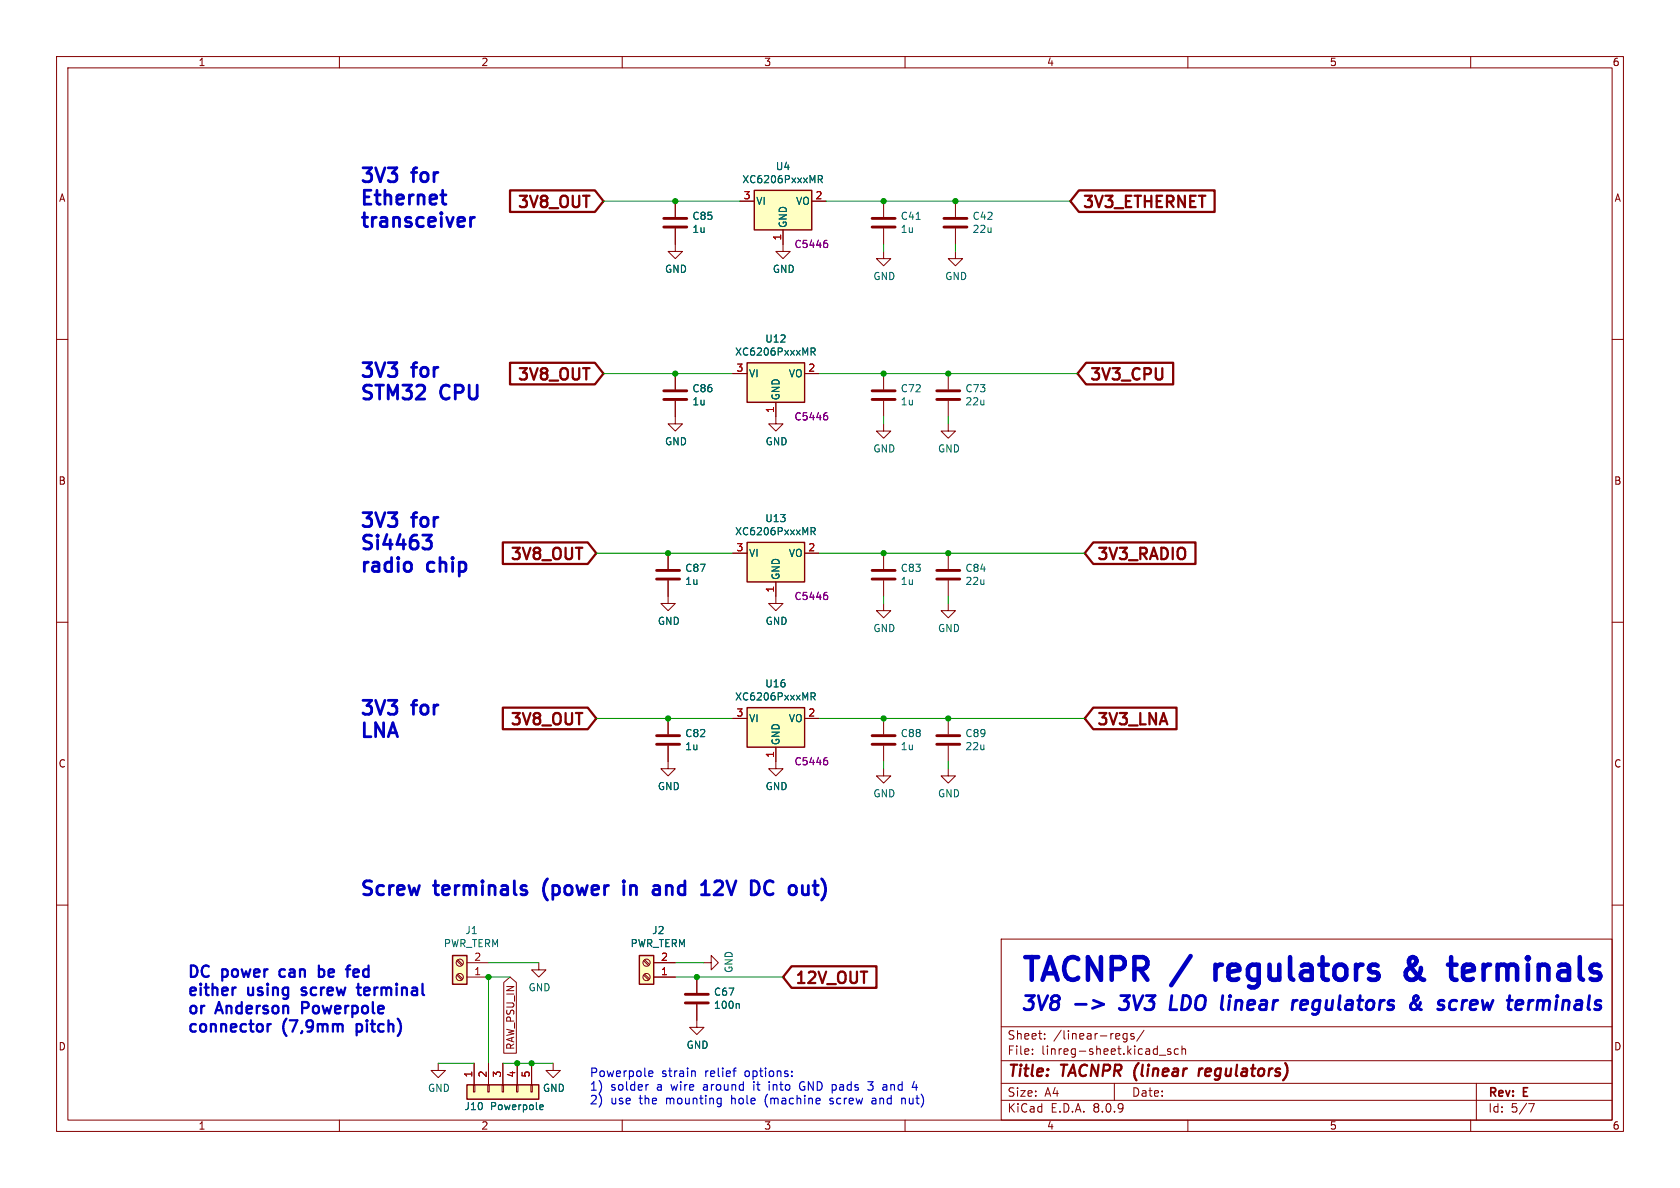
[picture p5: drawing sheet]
<svg xmlns="http://www.w3.org/2000/svg" width="297mm" height="210mm" viewBox="0 0 297 210" stroke-linecap="round" stroke-linejoin="round" font-family="sans-serif">
<g fill="none" stroke="#840000" stroke-width=".18">
<path d="M10 10h277v190h-277zM12 12h273v186h-273zM60 10v2M110 10v2M160 10v2M210 10v2M260 10v2M156.2 35.6v2.8M156.2 40.4v2.8M10 60h2M167.6 74.9v1.3h1.3l-1.3 1.3-1.2-1.3h1.2M285 60h2"/>
<path d="M10 110h2M285 110h2M118.1 127v2.8M118.1 131.8v2.8M156.2 127v2.8M156.2 131.8v2.8M167.6 127v2.8M167.6 131.8v2.8M10 160h2M177 166h108v32h-108zM285 160h2M60 198v2"/>
<path d="M110 198v2M160 198v2M177 194.5h108M177 191.5h108M177 187.5h108M177 181.5h108M182.5 186.3v.1M182.5 185.5v.1M184.7 183.6v.1M184.7 182.8v.1M197 191.5v3M199.2 182.7v1.2l-.2 .3-.4-.1"/>
<path d="M199.2 182.8l-.4-.1-.3 .3v.4l.2 .2h.5M200.5 182.8l-.4-.1-.2 .2 .1 .2 .5 .2v.3h-.6M202.2 182.1l-1.2 2M205 186.5h1.1M207 185.5l-.4-.1-.2 .2 .1 .2 .5 .2v.3h-.6M208.3 185.5l-.4-.1-.3 .3v.4l.1 .2h.6M209 185.5l.2-.1 .3 .1 .1 .9M209 184.9v1.5M210 198v2M260 198v2M261 191.5v6.5M270.2 195.1h1l-.6 1.5"/>
</g>
<path d="M212 188.9l-.1 1.3M212.6 188.9l-.4 .1-.2 .3" fill="none" stroke="#840000" stroke-width=".4"/>
<path d="M154.2 38.6h4M154.2 40.1h4M116.1 131.6h4M116.1 130h4M154.2 131.6h4M154.2 130h4M165.6 131.6h4.1M165.6 130h4.1" fill="none" stroke="#840000" stroke-width=".51"/>
<path d="M162 38.8h.7" fill="none" stroke="#006464" stroke-width=".18"/>
<path d="M133.3 33.7h10.2v6.9h-10.2z" fill="#ffffc2"/>
<path d="M133.3 33.7h10.2v6.9h-10.2z" fill="none" stroke="#840000" stroke-width=".25"/>
<path d="M130.8 35.6h2.5M143.5 35.6h2.5M168.9 35.6v2.8M138.4 40.6v3.9h1.3l-1.3 1.2-1.2-1.2h1.2M156.2 44.5v1.2h1.3l-1.3 1.3-1.3-1.3h1.3M168.9 44.5v1.2h1.3l-1.3 1.3-1.3-1.3h1.3M168.9 40.4v2.8M137.2 73.7v1.2h1.2l-1.2 1.3-1.3-1.3h1.3M156.2 74.9v1.3h1.3l-1.3 1.3-1.3-1.3h1.3M167.6 66v2.8M167.6 70.9v2.8" fill="none" stroke="#840000" stroke-width=".18"/>
<path d="M144.7 31.7l.6-.1 .1-.1-.1-.3-.6-.2v1.3M145 31.7l.4 .6" fill="none" stroke="#006464" stroke-width=".18"/>
<path d="M146 42.5h.2M146.1 43l.2 .2v.3l-.2 .3" fill="none" stroke="#840084" stroke-width=".18"/>
<path d="M166.9 38.6h4M166.9 40.1h4M165.6 70.6h4.1M165.6 69.1h4.1" fill="none" stroke="#840000" stroke-width=".51"/>
<path d="M132.1 64.1h10.1v7h-10.1z" fill="#ffffc2"/>
<path d="M132.1 64.1h10.1v7h-10.1z" fill="none" stroke="#840000" stroke-width=".25"/>
<path d="M129.5 66h2.6M137.2 71.1v2.6M142.2 66h2.6M156.2 66v2.8M156.2 70.9v2.8" fill="none" stroke="#840000" stroke-width=".18"/>
<path d="M143.4 62.2l.6-.1 .1-.2v-.3l-.7-.1v1.3M143.7 62.2l.4 .6" fill="none" stroke="#006464" stroke-width=".18"/>
<path d="M146 73h.2M146.1 73.5l.2 .2v.3l-.2 .2" fill="none" stroke="#840084" stroke-width=".18"/>
<path d="M154.2 70.6h4M154.2 69.1h4" fill="none" stroke="#840000" stroke-width=".51"/>
<path d="M82.5 191.8h12.7v2.5h-12.7z" fill="#ffffc2"/>
<path d="M83.7 191.8h.2v1.2h-.2zM83.8 188v3.8M86.2 191.8h.3v1.2h-.3zM86.4 188v3.8M88.8 191.8h.2v1.2h-.2zM88.9 188v3.8M91.3 191.8h.3v1.2h-.3zM91.4 188v3.8M93.9 191.8h.2v1.2h-.2zM94 188v3.8" fill="none" stroke="#840000" stroke-width=".18"/>
<path d="M82.5 191.8h12.7v2.5h-12.7z" fill="none" stroke="#840000" stroke-width=".25"/>
<path d="M95.4 195.7l.6-.1v-.2l-.4-.1-.2 .2 .1 .6h.5" fill="none" stroke="#006464" stroke-width=".18"/>
<path d="M132.1 95.9h10.1v7h-10.1z" fill="#ffffc2"/>
<path d="M132.1 95.9h10.1v7h-10.1z" fill="none" stroke="#840000" stroke-width=".25"/>
<path d="M129.5 97.8h2.6M142.2 97.8h2.6M137.2 102.9v2.5" fill="none" stroke="#840000" stroke-width=".18"/>
<path d="M143.4 93.9h.6l.1-.2v-.3l-.7-.1v1.2M143.7 93.9l.4 .6" fill="none" stroke="#006464" stroke-width=".18"/>
<path d="M146 104.7h.2M146.1 105.2l.2 .2v.3l-.2 .3" fill="none" stroke="#840084" stroke-width=".18"/>
<path d="M132.1 125.1h10.1v7h-10.1z" fill="#ffffc2"/>
<path d="M132.1 125.1h10.1v7h-10.1z" fill="none" stroke="#840000" stroke-width=".25"/>
<g fill="none" stroke="#840000" stroke-width=".18">
<path d="M119.4 35.6v2.8M119.4 40.4v4.1h1.2l-1.2 1.2-1.3-1.2h1.3M119.4 70.9v4h1.2l-1.2 1.3-1.3-1.3h1.3M119.4 66v2.8M118.1 97.8v2.8M156.2 97.8v2.8M167.6 97.8v2.8M118.1 102.6v4.1h1.3l-1.3 1.3-1.3-1.3h1.3M137.2 105.4v1.3h1.2l-1.2 1.3-1.3-1.3h1.3M156.2 106.7v1.3h1.3l-1.3 1.2-1.3-1.2h1.3M156.2 102.6v2.8M167.6 106.7v1.3h1.3l-1.3 1.2-1.2-1.2h1.2"/>
<path d="M167.6 102.6v2.8M129.5 127h2.6M137.2 132.1v3.8h1.2l-1.2 1.3-1.3-1.3h1.3M142.2 127h2.6M77.5 188v1.2h1.2l-1.2 1.3-1.3-1.3h1.3M97.8 188v1.2h1.3l-1.3 1.3-1.3-1.3h1.3"/>
</g>
<path d="M143.4 123.1h.6l.1-.2v-.3l-.7-.1v1.2M143.7 123.1l.4 .6" fill="none" stroke="#006464" stroke-width=".18"/>
<path d="M146 133.9h.2M146.1 134.4l.2 .3v.3l-.2 .2" fill="none" stroke="#840084" stroke-width=".18"/>
<path d="M117.3 38.6h4.1M117.3 40.1h4.1M117.3 70.6h4.1M117.3 69.1h4.1M116.1 102.4h4M116.1 100.8h4M154.2 102.4h4M154.2 100.8h4M165.6 102.4h4.1M165.6 100.8h4.1" fill="none" stroke="#840000" stroke-width=".51"/>
<path d="M80 168.9h2.5v5.1h-2.5z" fill="#ffffc2"/>
<path d="M80 168.9h2.5v5.1h-2.5z" fill="none" stroke="#840000" stroke-width=".25"/>
<g fill="none" stroke="#840000" stroke-width=".18">
<path d="M80.8 169.8l.8 .9M80.8 172.4l.8 .8M80.9 169.7l.9 .8M80.9 172.2l.9 .9M82.5 172.7h3.9M82.5 170.2h3.9"/>
<circle cx="81.3" cy="172.7" r=".63"/>
<circle cx="81.3" cy="170.2" r=".63"/>
</g>
<path d="M113 168.9h2.6v5.1h-2.6z" fill="#ffffc2"/>
<path d="M113 168.9h2.6v5.1h-2.6z" fill="none" stroke="#840000" stroke-width=".25"/>
<g fill="none" stroke="#840000" stroke-width=".18">
<path d="M119.4 35.6v2.8M130.8 35.6h2.5M143.5 35.6h2.5M119.4 40.4v2.8M138.4 40.6v2.6M119.4 66v2.8M119.4 70.9v2.8M129.5 66h2.6M137.2 71.1v2.6M142.2 66h2.6M118.1 97.8v2.8M129.5 97.8h2.6"/>
<path d="M142.2 97.8h2.6M118.1 102.6v2.8M137.2 102.9v2.5M118.1 131.8v4.1h1.3l-1.3 1.3-1.3-1.3h1.3M118.1 127v2.8M129.5 127h2.6M137.2 132.1v2.5M142.2 127h2.6M156.2 135.9v1.3h1.3l-1.3 1.2-1.3-1.2h1.3M167.6 135.9v1.3h1.3l-1.3 1.2-1.2-1.2h1.2M89.1 173.7l1.1-1 1.1 1v12.5h-2.2zM95.2 170.2v1.3h1.3l-1.3 1.2-1.2-1.2h1.2"/>
<path d="M113.8 169.8l.9 .9M113.8 172.4l.9 .8M114 169.7l.8 .8M114 172.2l.8 .9M115.6 172.7h3.8M115.6 170.2h3.8M123.2 177.5v4.1h1.3l-1.3 1.3-1.3-1.3h1.3M123.2 172.7v2.8M124.5 170.2h1.2v-1.3l1.3 1.3-1.3 1.3v-1.3M83.8 188v3.8M86.4 188v3.8M88.9 188v3.8"/>
<path d="M91.4 188v3.8M94 188v3.8"/>
<circle cx="114.3" cy="170.2" r=".63"/>
<circle cx="114.3" cy="172.7" r=".63"/>
</g>
<path d="M121.2 177.3h4M121.2 175.8h4" fill="none" stroke="#840000" stroke-width=".51"/>
<path d="M144.7 31.7l.6-.1 .1-.1-.1-.3-.6-.2v1.3M145 31.7l.4 .6M143.4 62.2l.6-.1 .1-.2v-.3l-.7-.1v1.3M143.7 62.2l.4 .6M143.4 93.9h.6l.1-.2v-.3l-.7-.1v1.2M143.7 93.9l.4 .6M143.4 123.1h.6l.1-.2v-.3l-.7-.1v1.2M143.7 123.1l.4 .6M130.5 177.4l.2 .2v.7M95.4 195.7l.6-.1v-.2l-.4-.1-.2 .2 .1 .6h.5" fill="none" stroke="#006464" stroke-width=".18"/>
<path d="M90.2 33.7h15l1.5 1.9-1.5 1.9h-15zM190.7 33.7h24v3.8h-24l-1.5-1.9zM90.2 64.1h15l1.5 1.9-1.5 1.9h-15zM192 64.1h15.4v3.8h-15.4l-1.5-1.9zM88.9 95.9h15l1.5 1.9-1.5 1.9h-15zM193.3 95.9h18v3.8h-18l-1.5-1.9zM88.9 125.1h15l1.5 1.9-1.5 1.9h-15zM193.3 125.1h14.7v3.8h-14.7l-1.5-1.9zM139.9 170.8h15v3.8h-15l-1.5-1.9z" fill="none" stroke="#840000" stroke-width=".4"/>
<g fill="none" stroke="#0000c2" stroke-width=".49">
<path d="M77.9 34.5h.9M78.4 36l.4 .1M83.2 38.4v1.7M83.9 38.4a.63 .63 0 0 0-.7 .5M76.3 94.6l-.9 .9a.67 .67 0 0 1 .9 .5v.6l-.3 .3-.9 .2M110.3 155.7v.2M110.3 156.5v1.7M110.3 155.7l-.1 .1 .1 .1M110.3 155.7l.1 .1-.1 .1M116.3 156.5l.3 .4v1.3M116.6 158.1l-.8 .1M116.6 157.1l-.8 .1"/>
<path d="M127.3 155.7h-.6l-.3 .2M127.6 156.8l-1.4 1.4h1.6M135.3 157.6a.85 .85 0 0 0 1.4 .3M136.7 155.9a.85 .85 0 0 0-1.4 .4M143.7 156.5h1M144.1 155.7v2.1l.1 .3 .5 .1"/>
</g>
<path d="M214.9 170.5v2.7M215.1 170.9l-.2 .4M250.2 169.4l-.3-.2-.6 .2a1.5 1.5 0 0 0 .4 1.9l.9 1.1M250.2 170.3l-1.3 1a1.09 1.09 0 0 0-.2 1.5 1.09 1.09 0 0 0 1.5 .2M260 170.5h-.8l-.4 .2-.2 .4v1.5l.2 .4 .4 .2h.8M260.6 171.5l-2 .4" fill="none" stroke="#0000c2" stroke-width=".8"/>
<g fill="none" stroke="#0000c2" stroke-width=".5">
<path d="M190.1 177.5h1.9M193.3 176.8l1.8 .7-2 .8M197.9 178.3l.3 .2M198.2 176h1.5M207.2 176l-.4 2.5h1.2M230.4 176.8l-.4 .4-.1 .9 .1 .3 .2 .1 .7-.1M230.9 176.8l.2 .1 .1 .5-1.3 .3M250.6 178l.4 .4 .3 .1M251.1 177.2l-.2 .6-.4 .5M258.6 176.8l-.2 1.7M259.3 176.8a.73 .73 0 0 0-.7 .5M271.9 176.8l-.2 1.7"/>
<path d="M272.8 176.9a.71 .71 0 0 0-.9 .2M272.9 177.2l-.1 1.3"/>
</g>
<g fill="none" stroke="#0000c2" stroke-width=".4">
<path d="M41.5 174.6h.2M49.5 171.5l-.1 .2 .1 .8M53.3 175.8l.2 .1M53.4 174.7l-.1 .2 .1 .2M53.4 177.1v2M53.4 178.2h.8M56.4 170.7v2M56.4 171.4h.5l.3 .1M57.2 172.5l-.3 .2-.5-.1M63.1 174.6h.7M63.1 171.4h-.3l-.3 .2 .1 1 .5 .1M63.3 173.9v1.7l.1 .2 .4 .1"/>
<path d="M63.4 171.8l-.9 .2M47.9 181l-.5 .2M63.1 181v2M63.1 182.3l.1 .1M63.2 181l-.1 .1"/>
</g>
<g fill="none" stroke="#0000c2" stroke-width=".2">
<path d="M115.3 189.4l.1 .3-.7 .1M124.6 191.7l-.2 .1M124.6 192.1a.29 .29 0 0 0-.3 .3 .29 .29 0 0 0 .3 .3M129.3 193.6v1.5M129.6 194.1l-.3 .2M133.3 191.7v1M135.6 193.5a1.74 1.74 0 0 0 .1 2.2M136.7 191.7v1M136.8 191.8l-.1 .1M141.6 191.3h.6M142 192.1h.3v.5l-.3 .1-.4-.1M147.3 194.2l-.4-.1-.2 .3 .1 .2 .5 .1v.4h-.6"/>
<path d="M154.6 194.1l.2 .3v.7M154.8 195.1h-.1M154.8 194.5l-.1 .1M157.6 191.8h.5"/>
</g>
<g fill="none" stroke="#009600" stroke-width=".18">
<path d="M106.7 35.6h24.1M146 35.6h43.2M156.2 43.2v1.3M168.9 43.2v1.3M106.7 66h22.8M144.8 66h45.7M156.2 73.7v1.2M167.6 73.7v1.2M105.4 97.8h24.1M144.8 97.8h47M156.2 105.4v1.3M167.6 105.4v1.3"/>
<path d="M105.4 127h24.1M144.8 127h47M156.2 134.6v1.3M167.6 134.6v1.3M86.4 170.2h8.8M90.2 172.7h-3.8v15.3M119.4 170.2h5.1M119.4 172.7h19M77.5 188h6.3M88.9 188h8.9"/>
</g>
<path d="M146 42.5h.2M146.1 43l.2 .2v.3l-.2 .3M146 73h.2M146.1 73.5l.2 .2v.3l-.2 .2M146 104.7h.2M146.1 105.2l.2 .2v.3l-.2 .3M146 133.9h.2M146.1 134.4l.2 .3v.3l-.2 .2" fill="none" stroke="#840084" stroke-width=".18"/>
<g fill="#009600" stroke="#009600" stroke-width=".18">
<circle cx="91.4" cy="188" r=".46"/>
<circle cx="123.2" cy="172.7" r=".46"/>
<circle cx="86.4" cy="172.7" r=".46"/>
<circle cx="94" cy="188" r=".46"/>
<circle cx="156.2" cy="97.8" r=".46"/>
<circle cx="167.6" cy="66" r=".46"/>
<circle cx="156.2" cy="66" r=".46"/>
<circle cx="167.6" cy="97.8" r=".46"/>
<circle cx="156.2" cy="35.6" r=".46"/>
<circle cx="168.9" cy="35.6" r=".46"/>
<circle cx="119.4" cy="35.6" r=".46"/>
<circle cx="119.4" cy="66" r=".46"/>
<circle cx="156.2" cy="127" r=".46"/>
<circle cx="167.6" cy="127" r=".46"/>
<circle cx="118.1" cy="127" r=".46"/>
<circle cx="118.1" cy="97.8" r=".46"/>
</g>
<g font-size="5.6" fill="#0000c2">
<text x="180.3" y="173.7">TACNPR</text>
<text x="207.7" y="173.7">/</text>
<text x="216.6" y="173.7">regulators</text>
<text x="251.9" y="173.7">&amp;</text>
<text x="261.5" y="173.7">terminals</text>
</g>
<g font-size="3.5" fill="#0000c2">
<text x="180.3" y="178.8">3V8</text>
<text x="199.2" y="178.8">3V3</text>
<text x="208.9" y="178.8">LDO</text>
<text x="218.9" y="178.8">linear</text>
<text x="232.5" y="178.8">regulators</text>
<text x="254.4" y="178.8">&amp;</text>
<text x="260.3" y="178.8">screw</text>
<text x="273.6" y="178.8">terminals</text>
</g>
<g font-size="3.4" fill="#0000c2">
<text x="63.5" y="32.5">3V3</text>
<text x="73.2" y="32.5">for</text>
<text x="63.5" y="36.4">Ethernet</text>
<text x="63.5" y="40.4">transceiver</text>
<text x="63.5" y="66.9">3V3</text>
<text x="63.5" y="70.9">STM32</text>
<text x="73.2" y="66.9">for</text>
<text x="78.1" y="70.9">CPU</text>
<text x="63.5" y="93.4">3V3</text>
<text x="73.2" y="93.4">for</text>
<text x="63.5" y="97.4">Si4463</text>
<text x="63.5" y="101.4">radio</text>
<text x="75.7" y="101.4">chip</text>
<text x="63.5" y="126.6">3V3</text>
<text x="63.5" y="130.6">LNA</text>
<text x="73.2" y="126.6">for</text>
<text x="63.5" y="158.5">Screw</text>
<text x="77" y="158.5">terminals</text>
<text x="97.1" y="158.5">(power</text>
<text x="112.3" y="158.5">in</text>
<text x="118.6" y="158.5">and</text>
<text x="128.1" y="158.5">12V</text>
<text x="137.8" y="158.5">DC</text>
<text x="145.6" y="158.5">out)</text>
</g>
<g font-size="2.8" fill="#840000">
<text x="91.1" y="37.3">3V8_OUT</text>
<text x="191.2" y="37.3">3V3_ETHERNET</text>
<text x="91.1" y="67.8">3V8_OUT</text>
<text x="192.5" y="67.8">3V3_CPU</text>
<text x="89.8" y="99.5">3V8_OUT</text>
<text x="193.8" y="99.5">3V3_RADIO</text>
<text x="89.8" y="128.7">3V8_OUT</text>
<text x="193.8" y="128.7">3V3_LNA</text>
<text x="140.4" y="174.5">12V_OUT</text>
<text x="178" y="190.9">Title:</text>
<text x="187.7" y="190.9">TACNPR (linear</text>
<text x="213.5" y="190.9">regulators)</text>
</g>
<g font-size="2.8" fill="#0000c2">
<text x="33" y="173">DC</text>
<text x="39.4" y="173">power</text>
<text x="50.4" y="173">can</text>
<text x="58" y="173">be</text>
<text x="63.9" y="173">fed</text>
<text x="33" y="176.2">either</text>
<text x="33" y="179.4">or</text>
<text x="38.4" y="179.4">Anderson</text>
<text x="43.9" y="176.2">using</text>
<text x="54.3" y="176.2">screw</text>
<text x="54.3" y="179.4">Powerpole</text>
<text x="65" y="176.2">terminal</text>
<text x="33" y="182.6">connector</text>
<text x="50.1" y="182.6">(7,9mm</text>
<text x="63.9" y="182.6">pitch)</text>
</g>
<g font-size="2.1" fill="#840000">
<text x="178" y="184">Sheet:</text>
<text x="186.2" y="184">/linear-regs/</text>
<text x="178" y="186.7">File:</text>
<text x="184.1" y="186.7">linreg-sheet.kicad_sch</text>
<text x="178" y="196.9">KiCad</text>
<text x="178" y="194.1">Size:</text>
<text x="184.7" y="194.1">A4</text>
<text x="185.7" y="196.9">E.D.A.</text>
<text x="193.3" y="196.9">8.0.9</text>
<text x="200" y="194.1">Date:</text>
<text x="263" y="194.3">Rev:</text>
<text x="263" y="196.9">Id:</text>
<text x="267.1" y="196.9">5/7</text>
<text x="269.4" y="194.3">E</text>
</g>
<g font-size="2.1" fill="#0000c2">
<text x="104.1" y="190.5">Powerpole</text>
<text x="117" y="190.5">strain</text>
<text x="124.9" y="190.5">relief</text>
<text x="132.2" y="190.5">options:</text>
<text x="104.1" y="192.9">1)</text>
<text x="104.1" y="195.3">2)</text>
<text x="108" y="192.9">solder</text>
<text x="108" y="195.3">use</text>
<text x="113.3" y="195.3">the</text>
<text x="116.4" y="192.9">a</text>
<text x="118.3" y="195.3">mounting</text>
<text x="119.2" y="192.9">wire</text>
<text x="125.1" y="192.9">around</text>
<text x="130.1" y="195.3">hole</text>
<text x="134.3" y="192.9">it</text>
<text x="136.3" y="195.3">(machine</text>
<text x="137.3" y="192.9">into</text>
<text x="143" y="192.9">GND pads</text>
<text x="148.1" y="195.3">screw</text>
<text x="155.8" y="192.9">3</text>
<text x="155.8" y="195.3">and</text>
<text x="158.7" y="192.9">and</text>
<text x="161.3" y="195.3">nut)</text>
</g>
<g font-size="1.8" fill="#840000">
<text x="35" y="11.9">1</text>
<text x="85" y="11.9">2</text>
<text x="135" y="11.9">3</text>
<text x="185" y="11.9">4</text>
<text x="235" y="11.9">5</text>
<text x="285" y="11.9">6</text>
<text x="10.3" y="35.9">A</text>
<text x="285.3" y="35.9">A</text>
<text x="10.3" y="85.9">B</text>
<text x="285.3" y="85.9">B</text>
<text x="10.3" y="135.9">C</text>
<text x="285.3" y="135.9">C</text>
<text x="10.3" y="185.9">D</text>
<text x="91.1" y="185.7" transform="rotate(-90 91.1 185.7)">RAW_PSU_IN</text>
<text x="285.3" y="185.9">D</text>
<text x="35" y="199.9">1</text>
<text x="85" y="199.9">2</text>
<text x="135" y="199.9">3</text>
<text x="185" y="199.9">4</text>
<text x="235" y="199.9">5</text>
<text x="285" y="199.9">6</text>
</g>
<g font-size="1.8" fill="#006464">
<text x="131.1" y="32.6">XC6206PxxxMR</text>
<text x="137.1" y="30.3">U4</text>
<text x="122.3" y="41.4">1u</text>
<text x="122.3" y="39.1">C85</text>
<text x="133.6" y="36.4">VI</text>
<text x="139.3" y="40.4" transform="rotate(-90 139.3 40.4)">GND</text>
<text x="140.6" y="36.4">VO</text>
<text x="159.1" y="41.4">1u</text>
<text x="159.1" y="39.1">C41</text>
<text x="171.8" y="39.1">C42</text>
<text x="171.8" y="41.4">22u</text>
<text x="117.5" y="48.4">GND</text>
<text x="136.5" y="48.4">GND</text>
<text x="154.3" y="49.7">GND</text>
<text x="167" y="49.7">GND</text>
<text x="129.9" y="63.1">XC6206PxxxMR</text>
<text x="135.2" y="60.8">U12</text>
<text x="122.3" y="71.9">1u</text>
<text x="122.3" y="69.5">C86</text>
<text x="132.3" y="66.9">VI</text>
<text x="138" y="70.9" transform="rotate(-90 138 70.9)">GND</text>
<text x="139.4" y="66.9">VO</text>
<text x="159.1" y="71.9">1u</text>
<text x="159.1" y="69.5">C72</text>
<text x="170.6" y="69.5">C73</text>
<text x="170.6" y="71.9">22u</text>
<text x="117.5" y="78.9">GND</text>
<text x="135.3" y="78.9">GND</text>
<text x="154.3" y="80.2">GND</text>
<text x="165.7" y="80.2">GND</text>
<text x="129.9" y="94.8">XC6206PxxxMR</text>
<text x="135.2" y="92.5">U13</text>
<text x="121" y="101.3">C87</text>
<text x="132.3" y="98.7">VI</text>
<text x="139.4" y="98.7">VO</text>
<text x="159.1" y="101.3">C83</text>
<text x="170.6" y="101.3">C84</text>
<text x="121" y="103.6">1u</text>
<text x="138" y="102.6" transform="rotate(-90 138 102.6)">GND</text>
<text x="159.1" y="103.6">1u</text>
<text x="170.6" y="103.6">22u</text>
<text x="116.2" y="110.7">GND</text>
<text x="135.3" y="110.7">GND</text>
<text x="154.3" y="111.9">GND</text>
<text x="165.7" y="111.9">GND</text>
<text x="129.9" y="124">XC6206PxxxMR</text>
<text x="135.2" y="121.7">U16</text>
<text x="121" y="130.5">C82</text>
<text x="132.3" y="127.9">VI</text>
<text x="138" y="131.8" transform="rotate(-90 138 131.8)">GND</text>
<text x="139.4" y="127.9">VO</text>
<text x="159.1" y="130.5">C88</text>
<text x="170.6" y="130.5">C89</text>
<text x="121" y="132.8">1u</text>
<text x="159.1" y="132.8">1u</text>
<text x="170.6" y="132.8">22u</text>
<text x="116.2" y="139.9">GND</text>
<text x="135.3" y="139.9">GND</text>
<text x="154.3" y="141.1">GND</text>
<text x="165.7" y="141.1">GND</text>
<text x="78.4" y="167.6">PWR_TERM</text>
<text x="82.2" y="165.3">J1</text>
<text x="111.4" y="167.6">PWR_TERM</text>
<text x="115.2" y="165.3">J2</text>
<text x="129.7" y="172.1" transform="rotate(-90 129.7 172.1)">GND</text>
<text x="93.3" y="175.4">GND</text>
<text x="126.1" y="178.5">100n</text>
<text x="126.1" y="176.2">C67</text>
<text x="121.3" y="185.6">GND</text>
<text x="75.6" y="193.2">GND</text>
<text x="82" y="196.4">J10</text>
<text x="86.5" y="196.4">Powerpole</text>
<text x="95.9" y="193.2">GND</text>
</g>
<g font-size="1.8" fill="#a90000">
<text x="131.4" y="35.3">3</text>
<text x="144.1" y="35.3">2</text>
<text x="138.2" y="42.6" transform="rotate(-90 138.2 42.6)">1</text>
<text x="130.1" y="65.8">3</text>
<text x="142.8" y="65.8">2</text>
<text x="136.9" y="73.1" transform="rotate(-90 136.9 73.1)">1</text>
<text x="130.1" y="97.5">3</text>
<text x="142.8" y="97.5">2</text>
<text x="136.9" y="104.8" transform="rotate(-90 136.9 104.8)">1</text>
<text x="130.1" y="126.7">3</text>
<text x="142.8" y="126.7">2</text>
<text x="136.9" y="134.1" transform="rotate(-90 136.9 134.1)">1</text>
<text x="83.7" y="172.5">1</text>
<text x="83.7" y="169.9">2</text>
<text x="116.8" y="172.5">1</text>
<text x="116.8" y="169.9">2</text>
<text x="83.6" y="190.6" transform="rotate(-90 83.6 190.6)">1</text>
<text x="86.1" y="190.6" transform="rotate(-90 86.1 190.6)">2</text>
<text x="88.6" y="190.6" transform="rotate(-90 88.6 190.6)">3</text>
<text x="91.2" y="190.6" transform="rotate(-90 91.2 190.6)">4</text>
<text x="93.7" y="190.6" transform="rotate(-90 93.7 190.6)">5</text>
</g>
<g font-size="1.8" fill="#840084">
<text x="140.4" y="44">C5446</text>
<text x="140.4" y="74.5">C5446</text>
<text x="140.4" y="106.3">C5446</text>
<text x="140.4" y="135.5">C5446</text>
</g>
</svg>
